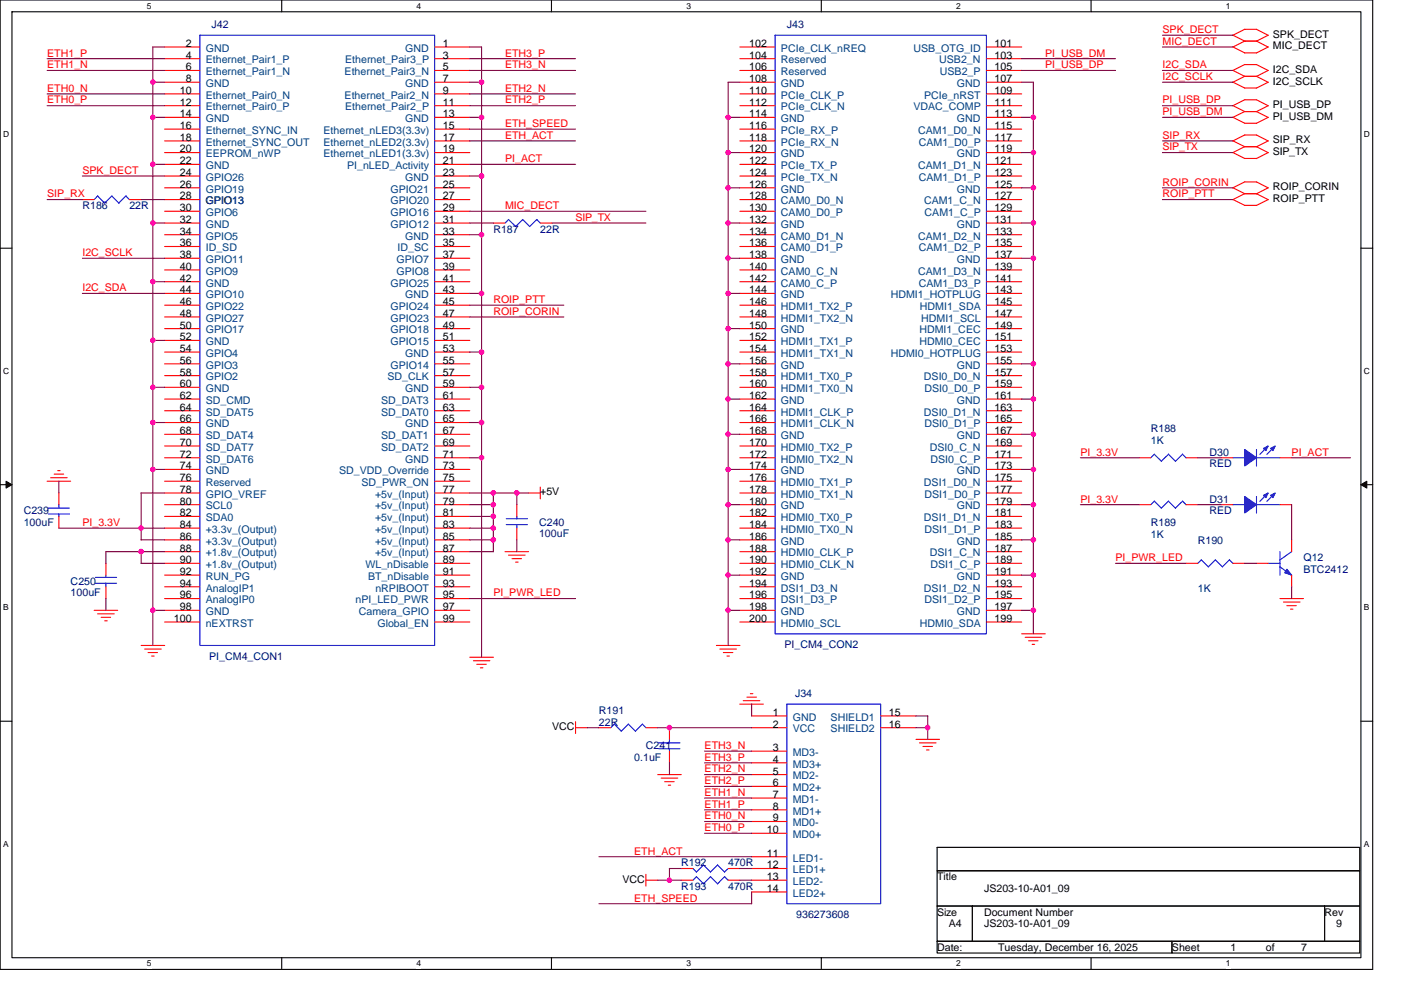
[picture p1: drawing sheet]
<svg xmlns="http://www.w3.org/2000/svg" width="297mm" height="210mm" viewBox="0 0 297 210" stroke-linecap="round" stroke-linejoin="round" font-family="sans-serif">
<path d="M0 0h291v205.6h-291zM2.5 2.5h286v200.6h-286z" fill="none" stroke="#000" stroke-width=".23"/>
<g fill="#fff">
<path d="M31.1 .3h1v1.9h-1z"/>
<path d="M31.1 203.4h1v2h-1z"/>
</g>
<path d="M59.7 0v2.5M59.7 203.1v2.5" fill="none" stroke="#000" stroke-width=".23"/>
<g fill="#fff">
<path d="M88.3 .3h1v1.9h-1z"/>
<path d="M88.3 203.4h1v2h-1z"/>
</g>
<path d="M116.9 0v2.5M116.9 203.1v2.5" fill="none" stroke="#000" stroke-width=".23"/>
<g fill="#fff">
<path d="M145.5 .3h1v1.9h-1z"/>
<path d="M145.5 203.4h1v2h-1z"/>
</g>
<path d="M174.1 0v2.5M174.1 203.1v2.5" fill="none" stroke="#000" stroke-width=".23"/>
<g fill="#fff">
<path d="M202.7 .3h1v1.9h-1z"/>
<path d="M202.7 203.4h1v2h-1z"/>
</g>
<path d="M231.3 0v2.5M231.3 203.1v2.5" fill="none" stroke="#000" stroke-width=".23"/>
<g fill="#fff">
<path d="M259.9 .3h1v1.9h-1z"/>
<path d="M259.9 203.4h1v2h-1z"/>
<path d="M.7 27.6h1.3v1.9h-1.3z"/>
<path d="M289.2 27.6h1.3v1.9h-1.3z"/>
<path d="M.7 77.7h1.3v2h-1.3z"/>
<path d="M289.2 77.7h1.3v2h-1.3z"/>
</g>
<path d="M0 52.6h2.5M288.5 52.6h2.5" fill="none" stroke="#000" stroke-width=".23"/>
<g fill="#fff">
<path d="M.7 127.9h1.2v2h-1.2z"/>
<path d="M289.2 127.9h1.2v2h-1.2z"/>
</g>
<path d="M0 102.8h2.5M288.5 102.8h2.5" fill="none" stroke="#000" stroke-width=".23"/>
<path d="M1.3 102.1l1.2 .7-1.2 .7zM288.5 102.8l1.3-.7v1.4z" fill="#000" stroke="#000" stroke-width=".21"/>
<g fill="#fff">
<path d="M.7 178h1.2v2h-1.2z"/>
<path d="M289.2 178h1.2v2h-1.2z"/>
</g>
<path d="M0 153h2.5M288.5 153h2.5M198.7 179.7h89.6v5h-89.6zM198.7 184.7h89.6v7.5h-89.6zM198.7 192.2h7.5v7.4h-7.5zM198.7 199.6h49.8v2.5h-49.8zM206.2 192.2h74.6v7.4h-74.6zM248.5 199.6h39.8v2.5h-39.8zM280.8 192.2h7.5v7.4h-7.5z" fill="none" stroke="#000" stroke-width=".23"/>
<g fill="none" stroke="#f00" stroke-width=".23">
<path d="M34.9 10h7.5M34.9 12.4h7.5M34.9 14.9h7.5M34.9 17.4h7.5M34.9 19.9h7.5M92.2 10h7.4M92.2 12.4h7.4M92.2 14.9h7.4M92.2 17.4h7.4M92.2 19.9h7.4M156.9 10h7.4M156.9 12.4h7.4"/>
<path d="M156.9 14.9h7.4M156.9 17.4h7.4M156.9 19.9h7.4M209.1 10h7.5M209.1 12.4h7.5M209.1 14.9h7.5M209.1 17.4h7.5M209.1 19.9h7.5M261.4 9.9l2.5 1.3M261.4 14.9l2.5 1.3-2.5 1.2M261.4 17.4l2.5 1.3M261.4 7.5l2.5 1.2"/>
<path d="M261.4 14.9l2.5-1.2h2.5l2.5 1.3-2.5 1.2M261.4 7.5l2.5-1.3h2.5l2.5 1.3-2.5 1.2M263.9 16.2h2.5l2.5 1.3-2.5 1.2M263.9 18.7h2.5M263.9 8.7l-2.5 1.3M266.4 8.7l2.5 1.3-2.5 1.2h-2.5M266.4 8.7h-2.5M34.9 22.4h7.5M34.9 24.9h7.5M34.9 27.4h7.5M34.9 29.9h7.5M34.9 32.4h7.5"/>
<path d="M34.9 34.9h7.5M34.9 37.3h7.5M34.9 39.8h7.5M92.2 22.4h7.4M92.2 24.9h7.4M92.2 27.4h7.4M92.2 29.9h7.4M92.2 32.4h7.4M92.2 34.9h7.4M92.2 37.3h7.4M92.2 39.8h7.4M156.9 22.4h7.4"/>
<path d="M156.9 24.9h7.4M156.9 27.4h7.4M156.9 29.9h7.4M156.9 32.4h7.4M156.9 34.9h7.4M156.9 37.3h7.4M156.9 39.8h7.4M209.1 22.4h7.5M209.1 24.9h7.5M209.1 27.4h7.5M209.1 29.9h7.5M209.1 32.4h7.5"/>
<path d="M209.1 34.9h7.5M209.1 37.3h7.5M209.1 39.8h7.5M261.4 22.4l2.5 1.3-2.5 1.2M261.4 24.9l2.5 1.2M261.4 39.8l2.5 1.3-2.5 1.2M261.4 29.9l2.5 1.2-2.5 1.3M261.4 32.3l2.5 1.3M261.4 22.4l2.5-1.3 2.5 .1 2.5 1.2-2.5 1.3M261.4 39.8l2.5-1.2h2.5l2.5 1.3-2.5 1.2M261.4 29.9l2.5-1.3h2.5l2.5 1.3-2.5 1.2M263.9 23.7h2.5l2.5 1.2-2.5 1.3"/>
<path d="M263.9 26.1h2.5M263.9 33.6h2.5M266.4 31.1l2.5 1.3-2.5 1.2M266.4 31.1h-2.5M17.5 42.3h2.5M27.4 42.3h2.5M34.9 42.3h7.5M34.9 47.3h7.5M34.9 44.8h7.5M34.9 49.8h7.5M34.9 52.3h7.5M34.9 54.8h7.5"/>
<path d="M34.9 57.3h7.5M34.9 59.8h7.5M92.2 42.3h7.4M92.2 47.3h7.4M92.2 44.8h7.4M92.2 49.8h7.4M92.2 52.3h7.4M92.2 54.8h7.4M92.2 57.3h7.4M92.2 59.8h7.4M104.6 47.3h2.5M114.6 47.3h2.4"/>
<path d="M156.9 42.3h7.4M156.9 47.3h7.4M156.9 44.8h7.4M156.9 49.8h7.4M156.9 52.3h7.4M156.9 54.8h7.4M156.9 57.3h7.4M156.9 59.8h7.4M209.1 42.3h7.5M209.1 47.3h7.5M209.1 44.8h7.5M209.1 49.8h7.5"/>
<path d="M209.1 52.3h7.5M209.1 54.8h7.5M209.1 57.3h7.5M209.1 59.8h7.5M261.4 42.3l2.5 1.3M263.9 41.1h2.5l2.5 1.3-2.5 1.2h-2.5M34.9 62.2h7.5M34.9 64.7h7.5M34.9 67.2h7.5M34.9 69.7h7.5M34.9 72.2h7.5M34.9 74.7h7.5"/>
<path d="M34.9 77.2h7.5M34.9 79.7h7.5M92.2 62.2h7.4M92.2 64.7h7.4M92.2 67.2h7.4M92.2 69.7h7.4M92.2 72.2h7.4M92.2 74.7h7.4M92.2 77.2h7.4M92.2 79.7h7.4M156.9 62.2h7.4M156.9 64.7h7.4"/>
<path d="M156.9 67.2h7.4M156.9 69.7h7.4M156.9 72.2h7.4M156.9 74.7h7.4M156.9 77.2h7.4M156.9 79.7h7.4M209.1 62.2h7.5M209.1 64.7h7.5M209.1 67.2h7.5M209.1 69.7h7.5M209.1 72.2h7.5M209.1 74.7h7.5"/>
<path d="M209.1 77.2h7.5M209.1 79.7h7.5M12.2 99.8h.5M34.9 97.1h7.5M34.9 82.1h7.5M34.9 84.6h7.5M34.9 87.1h7.5M34.9 89.6h7.5M34.9 92.1h7.5M34.9 94.6h7.5M34.9 99.6h7.5M92.2 97.1h7.4"/>
<path d="M92.2 82.1h7.4M92.2 84.6h7.4M92.2 87.1h7.4M92.2 89.6h7.4M92.2 92.1h7.4M92.2 94.6h7.4M92.2 99.6h7.4M156.9 97.1h7.4M156.9 82.1h7.4M156.9 84.6h7.4M156.9 87.1h7.4M156.9 89.6h7.4"/>
<path d="M156.9 92.1h7.4M156.9 94.6h7.4M156.9 99.6h7.4M209.1 97.1h7.5M209.1 82.1h7.5M209.1 84.6h7.5M209.1 87.1h7.5M209.1 89.6h7.5M209.1 92.1h7.5M209.1 94.6h7.5M209.1 99.6h7.5M241.5 97.1h2.5"/>
<path d="M251.5 97.1h2.5M258.9 97.1h2.5M271.4 97.1h2.5M10 102.1h5M10.7 101.3h3.5M11.5 100.6h2M12.5 104.6v2.4M12.5 109.5v2.5M22.5 119.5v2.5M34.9 102.1h7.5M34.9 117h7.5M34.9 104.6h7.5"/>
<path d="M34.9 119.5h7.5M34.9 107h7.5M34.9 109.5h7.5M34.9 112h7.5M34.9 114.5h7.5M92.2 102.1h7.4M92.2 117h7.4M92.2 104.6h7.4M92.2 119.5h7.4M92.2 107h7.4M92.2 109.5h7.4M92.2 112h7.4"/>
<path d="M92.2 114.5h7.4M107.1 117h5M107.8 117.8h3.5M108.6 118.5h2M109.3 119.2h.6M109.6 107v2.5M109.6 112v2.5M112 104.6h2.6M114.6 103.3v2.5M156.9 102.1h7.4M156.9 117h7.4M156.9 104.6h7.4"/>
<path d="M156.9 119.5h7.4M156.9 107h7.4M156.9 109.5h7.4M156.9 112h7.4M156.9 114.5h7.4M209.1 102.1h7.5M209.1 117h7.5M209.1 104.6h7.5M209.1 119.5h7.5M209.1 107h7.5M209.1 109.5h7.5M209.1 112h7.5"/>
<path d="M209.1 114.5h7.5M241.5 107h2.5M251.5 107h2.5M251.5 119.5h2.5M258.9 107h2.5M261.4 119.5h2.5M266.4 119.5h2.5M271.4 107h2.5M273.9 114.5v2.5M20 129.5h5M20.7 130.2h3.5M21.4 130.9h2"/>
<path d="M22.2 131.7h.5M22.5 124.5v2.5M29.9 136.9h5M30.7 137.7h3.5M31.4 138.4h2M32.1 139.1h.6M34.9 127h7.5M34.9 129.5h7.5M34.9 122h7.5M34.9 124.5h7.5M34.9 131.9h7.5M92.2 127h7.4"/>
<path d="M92.2 129.5h7.4M92.2 122h7.4M92.2 124.5h7.4M92.2 131.9h7.4M99.6 139.4h5M151.9 136.9h5M152.6 137.7h3.5M153.4 138.4h2M154.1 139.1h.5M156.9 127h7.4M156.9 129.5h7.4M156.9 122h7.4"/>
<path d="M156.9 124.5h7.4M156.9 131.9h7.4M209.1 127h7.5M209.1 129.5h7.5M209.1 122h7.5M209.1 124.5h7.5M209.1 131.9h7.5M216.6 134.4h5M217.4 135.2h3.5M218.1 135.9h2M218.8 136.7h.6M271.4 127h5"/>
<path d="M272.1 127.7h3.5M272.8 128.5h2M273.6 129.2h.5M273.9 122v2.5M100.4 140.1h3.5M101.1 140.9h2M101.9 141.6h.5M122 154.3h2.5M122 153.1v2.5M127 154.3h2.5M136.9 154.3h2.5M141.9 154.3v2.5"/>
<path d="M141.9 159.3v2.5M156.8 149.4h5M157.6 148.6h3.5M158.4 147.9h2M159.1 147.1h.5M159.4 154.3h7.4M159.4 151.8h7.4M159.4 159.3h7.4M186.7 154.3h7.5M186.7 151.8h7.5M194.2 156.8h5M194.9 157.6h3.6"/>
<path d="M195.7 158.3h2M196.4 159.1h.6M139.4 164.3h5M140.2 165h3.5M140.9 165.8h2M141.7 166.5h.5M159.4 164.3h7.4M159.4 161.8h7.4M159.4 166.8h7.4M159.4 169.3h7.4M159.4 171.8h7.4M159.4 174.2h7.4"/>
<path d="M159.4 176.7h7.4M136.9 186.7h2.6M136.9 185.4v2.5M144.4 186.7h2.5M144.4 184.2h2.5M154.4 186.7h2.5M154.4 184.2h2.5M159.4 186.7h7.4M159.4 181.7h7.4M159.4 184.2h7.4M159.4 189.2h7.4"/>
</g>
<g fill="none" stroke="#00f" stroke-width=".23">
<path d="M42.4 7.5h49.8v129.4h-49.8zM164.3 7.5h44.8v126.9h-44.8zM20.7 41.6l-.7 .7M23.7 41.6l1.5 1.5M23.7 41.6l-1.5 1.5-1.5-1.5M27.4 42.4l-.7-.8-1.5 1.5M107.8 46.6l1.5 1.5M107.8 46.5l-.7 .8M110.8 46.6l1.5 1.5M110.8 46.5l-1.5 1.5M113.8 46.6l.8 .7M113.8 46.5l-1.5 1.5"/>
<path d="M244.7 96.4l1.5 1.5M244.7 96.3l-.7 .8M247.8 96.3l-1.6 1.5M250.7 96.4l.8 .7M250.7 96.3l-1.5 1.6-1.5-1.5M261.4 97.1h2.5M266.4 95.3v3.5M266.4 97.1h5M268.6 94.8l-1.5 1.6M270.1 94.8l-1.5 1.6M10.2 107.8h4.5M10.2 109h4.5"/>
<path d="M12.5 107v.8M12.5 109v.5M107.3 111.3h4.5M107.3 110h4.5M109.6 109.5v.5M109.6 111.3v.7M244 107l.7-.7 1.5 1.5M246.2 107.8l1.6-1.5 1.4 1.5M251.5 107.1l-.8-.8-1.5 1.5M254.7 118.7l1.5 1.5M254.7 118.7l-.7 .8M257.7 118.7l1.5 1.5"/>
<path d="M257.7 118.7l-1.5 1.5M261.4 107h2.5M261.4 119.5l-.7-.8-1.5 1.5M266.4 105.3v3.5M266.4 107h5M268.6 104.8l-1.5 1.5M268.9 119.5h2.5M270.1 104.8l-1.5 1.5M271.4 117v5M273.9 117l-2.5 1.8M20.2 123.7h4.5M20.2 122.5h4.5"/>
<path d="M22.5 122v.5M22.5 123.7v.8M271.4 120.2l2.5 1.8M130.3 153.6l-.8 .7M133.2 153.6l-1.5 1.5-1.5-1.5M136.2 153.6l.8 .8M136.2 153.6l-1.5 1.5-1.5-1.5M139.7 157.6h4.5M139.7 158.8h4.5M141.9 156.8v.8M141.9 158.8v.5M166.8 149.4h19.9v42.3h-19.9z"/>
<path d="M146.9 184.2l.8 .8M146.9 186.7l.8-.8 1.5 1.6 1.5-1.6 1.5 1.6M150.6 185l-1.5-1.5-1.5 1.5M153.6 185l-1.5-1.5-1.5 1.5M153.6 185.9l.8 .8M153.6 185.9l-1.5 1.6M154.4 184.2l-.8 .8"/>
</g>
<g fill="#00f" stroke="#00f" stroke-width=".23">
<path d="M263.9 95.3l2.5 1.8-2.5 1.7z" fill-rule="evenodd"/>
<path d="M269.4 95.1l1-.5-.5 1z" fill-rule="evenodd"/>
<path d="M267.9 95.1l1-.5-.5 1z" fill-rule="evenodd"/>
<path d="M263.9 105.3l2.5 1.7-2.5 1.8z" fill-rule="evenodd"/>
<path d="M269.4 105.1l1-.5-.5 1z" fill-rule="evenodd"/>
<path d="M267.9 105.1l1-.5-.5 1z" fill-rule="evenodd"/>
<path d="M272.9 120.7l1 1.3-1.5-.5z" fill-rule="evenodd"/>
</g>
<g fill="none" stroke="#800040" stroke-width=".23">
<path d="M10 19.9h24.9M10 14.9h24.9M10 12.4h24.9M32.4 17.4h2.5M34.9 10l-2.5-.1v127M99.6 17.4h2.5M99.6 12.4h22.4M99.6 14.9h22.4M99.6 19.9h22.4M99.6 10h2.5v129.4M154.4 17.4h2.5M154.4 17.4v119.5"/>
<path d="M216.6 17.4h2.5v117M216.6 12.4h19.9M216.6 14.9h19.9M246.5 10h14.9M246.5 14.9h14.9M246.5 17.4h14.9M246.5 7.5h14.9M10 22.4h24.9M17.5 37.3h17.4M32.4 34.9h2.5M32.4 24.9h2.5M99.6 37.3h2.5"/>
<path d="M99.6 27.4h22.4M99.6 29.9h22.4M99.6 24.9h2.5M99.6 22.4h22.4M99.6 34.9h22.4M154.4 39.8h2.5M154.4 32.4h2.5M154.4 24.9h2.5M216.6 32.4h2.5M216.6 39.8h2.5M216.6 24.9h2.5M246.5 22.4h14.9"/>
<path d="M246.5 24.9h14.9M246.5 29.9h14.9M246.5 32.4h14.9M246.5 39.8h14.9M10 42.3h7.5M17.5 54.8h17.4M29.9 42.3h5M32.4 47.3h2.5M32.4 59.8h2.5M99.6 44.8h37.3M99.6 49.8h2.5M99.6 47.3h5"/>
<path d="M117 47.3h19.9M154.4 47.3h2.5M154.4 54.8h2.5M216.6 47.3h2.5M216.6 54.8h2.5M246.5 42.3h14.9M17.5 62.2h17.4M32.4 72.2h2.5M99.6 62.2h2.5M99.6 74.7h2.5M99.6 67.2h19.9M99.6 64.7h19.9"/>
<path d="M154.4 62.2h2.5M154.4 69.7h2.5M154.4 77.2h2.5M216.6 77.2h2.5M32.4 82.1h2.5M32.4 89.6h2.5M32.4 99.6h2.5M99.6 82.1h2.5M99.6 89.6h2.5M99.6 97.1h2.5M154.4 84.6h2.5M154.4 92.1h2.5"/>
<path d="M154.4 99.6h2.5M216.6 84.6h2.5M216.6 92.1h2.5M216.6 99.6h2.5M229.1 97.1h12.4M253.9 97.1h5M273.9 97.1h12.4M12.5 112h22.4M12.5 102v2.6M22.4 117h12.5M22.5 117v2.5M29.9 104.6h5"/>
<path d="M29.9 114.5h5M29.9 104.5v10M29.9 117v2.5M29.9 119.5h5M99.6 104.6h12.5M99.6 107h5M99.6 112h5M99.6 114.5h5M99.6 109.5h5M99.6 117h5M104.6 104.6v12.4M109.6 114.5v2.5"/>
<path d="M109.6 104.6v2.5M154.4 107h2.5M154.4 114.5h2.5M216.6 107h2.5M216.6 114.5h2.5M229.1 107h12.4M236.5 119.5h15M253.9 107h5M263.9 119.5h2.5M273.9 107v7.5M22.5 127v2.5M32.4 129.5h2.5"/>
<path d="M99.6 127h22.4M154.4 122h2.5M154.4 129.5h2.5M216.6 122h2.5M216.6 129.5h2.5M273.9 124.4v2.6M124.5 154.3h2.5M139.4 154.3h20M149.4 159.3h10M159.4 149.3v2.5M194.2 151.8h2.5M194.2 154.3h2.5"/>
<path d="M196.7 151.8v5M141.9 161.8v2.5M149.4 161.8h10M149.4 164.3h10M149.4 166.8h10M149.4 169.3h10M149.4 171.8h10M149.4 174.2h10M149.4 176.7h10M127 181.7h32.4M139.4 186.7h5M141.9 184.2h2.5"/>
<path d="M141.9 184.2v2.5M156.8 184.2h2.6M156.8 186.7h2.6M159.4 189.2v2.5h-32.4"/>
</g>
<g fill="#f0f" stroke="#f0f" stroke-width=".23">
<circle cx="102.1" cy="17.4" r=".49"/>
<circle cx="32.4" cy="17.4" r=".49"/>
<circle cx="32.4" cy="34.8" r=".49"/>
<circle cx="32.4" cy="24.9" r=".49"/>
<circle cx="102.1" cy="37.3" r=".49"/>
<circle cx="102.1" cy="24.9" r=".49"/>
<circle cx="154.4" cy="32.4" r=".49"/>
<circle cx="154.4" cy="24.9" r=".49"/>
<circle cx="219.1" cy="32.4" r=".49"/>
<circle cx="219.1" cy="24.9" r=".49"/>
<circle cx="154.4" cy="39.8" r=".49"/>
<circle cx="219.1" cy="39.8" r=".49"/>
<circle cx="32.4" cy="59.7" r=".49"/>
<circle cx="32.4" cy="47.3" r=".49"/>
<circle cx="154.4" cy="54.8" r=".49"/>
<circle cx="154.4" cy="47.3" r=".49"/>
<circle cx="219.1" cy="54.8" r=".49"/>
<circle cx="219.1" cy="47.3" r=".49"/>
<circle cx="102.1" cy="62.2" r=".49"/>
<circle cx="102.1" cy="49.8" r=".49"/>
<circle cx="154.4" cy="62.2" r=".49"/>
<circle cx="154.4" cy="69.7" r=".49"/>
<circle cx="32.4" cy="82.1" r=".49"/>
<circle cx="32.4" cy="72.2" r=".49"/>
<circle cx="102.1" cy="82.1" r=".49"/>
<circle cx="102.1" cy="74.7" r=".49"/>
<circle cx="154.4" cy="84.6" r=".49"/>
<circle cx="154.4" cy="77.2" r=".49"/>
<circle cx="219.1" cy="84.6" r=".49"/>
<circle cx="219.1" cy="77.2" r=".49"/>
<circle cx="102.1" cy="89.6" r=".5"/>
<circle cx="219.1" cy="92.1" r=".49"/>
<circle cx="32.4" cy="89.6" r=".49"/>
<circle cx="154.4" cy="92.1" r=".49"/>
<circle cx="102.1" cy="97.1" r=".49"/>
<circle cx="32.4" cy="129.4" r=".49"/>
<circle cx="32.4" cy="99.6" r=".49"/>
<circle cx="154.4" cy="107" r=".49"/>
<circle cx="154.4" cy="99.6" r=".49"/>
<circle cx="219.1" cy="107" r=".49"/>
<circle cx="219.1" cy="99.6" r=".49"/>
<circle cx="29.9" cy="112" r=".49"/>
<circle cx="154.4" cy="114.5" r=".49"/>
<circle cx="219.1" cy="114.5" r=".49"/>
<circle cx="154.4" cy="122" r=".49"/>
<circle cx="219.1" cy="122" r=".49"/>
<circle cx="154.4" cy="129.4" r=".49"/>
<circle cx="219.1" cy="129.4" r=".49"/>
<circle cx="141.9" cy="154.3" r=".49"/>
<circle cx="196.7" cy="154.3" r=".49"/>
<circle cx="141.9" cy="186.7" r=".49"/>
<circle cx="104.6" cy="104.5" r=".49"/>
<circle cx="104.6" cy="107" r=".49"/>
<circle cx="104.6" cy="112" r=".49"/>
<circle cx="109.6" cy="104.5" r=".49"/>
<circle cx="104.6" cy="109.5" r=".49"/>
<circle cx="104.6" cy="114.5" r=".49"/>
<circle cx="29.9" cy="117" r=".49"/>
</g>
<g font-size="2.2">
<text x="39.4" y="9.9">2</text>
<text x="93.9" y="9.9">1</text>
<text x="158.9" y="9.9">102</text>
<text x="210.9" y="9.9">101</text>
<text x="269.9" y="8">SPK_DECT</text>
<text x="269.9" y="10.5">MIC_DECT</text>
<text x="39.4" y="12.4">4</text>
<text x="39.4" y="14.9">6</text>
<text x="39.4" y="17.4">8</text>
<text x="93.9" y="12.4">3</text>
<text x="93.9" y="14.9">5</text>
<text x="93.9" y="17.4">7</text>
<text x="158.9" y="12.4">104</text>
<text x="158.9" y="14.9">106</text>
<text x="158.9" y="17.4">108</text>
<text x="210.9" y="12.4">103</text>
<text x="210.9" y="14.9">105</text>
<text x="210.9" y="17.4">107</text>
<text x="269.9" y="15.5">I2C_SDA</text>
<text x="269.9" y="18">I2C_SCLK</text>
<text x="38.1" y="19.9">10</text>
<text x="38.1" y="22.4">12</text>
<text x="93.9" y="19.9">9</text>
<text x="93.9" y="22.4">11</text>
<text x="158.9" y="19.9">110</text>
<text x="158.9" y="22.4">112</text>
<text x="210.9" y="19.9">109</text>
<text x="210.9" y="22.4">111</text>
<text x="269.9" y="22.9">PI_USB_DP</text>
<text x="38.1" y="24.9">14</text>
<text x="38.1" y="27.4">16</text>
<text x="38.1" y="29.9">18</text>
<text x="93.9" y="24.9">13</text>
<text x="93.9" y="27.4">15</text>
<text x="93.9" y="29.9">17</text>
<text x="158.9" y="24.9">114</text>
<text x="158.9" y="27.4">116</text>
<text x="158.9" y="29.9">118</text>
<text x="210.9" y="24.9">113</text>
<text x="210.9" y="27.4">115</text>
<text x="210.9" y="29.9">117</text>
<text x="269.9" y="25.4">PI_USB_DM</text>
<text x="38.1" y="32.3">20</text>
<text x="38.1" y="34.8">22</text>
<text x="93.9" y="32.3">19</text>
<text x="93.9" y="34.8">21</text>
<text x="158.9" y="32.3">120</text>
<text x="158.9" y="34.8">122</text>
<text x="210.9" y="32.3">119</text>
<text x="210.9" y="34.8">121</text>
<text x="269.9" y="30.4">SIP_RX</text>
<text x="269.9" y="32.9">SIP_TX</text>
<text x="38.1" y="37.3">24</text>
<text x="38.1" y="39.8">26</text>
<text x="93.9" y="37.3">23</text>
<text x="93.9" y="39.8">25</text>
<text x="158.9" y="37.3">124</text>
<text x="158.9" y="39.8">126</text>
<text x="210.9" y="37.3">123</text>
<text x="210.9" y="39.8">125</text>
<text x="269.9" y="40.4">ROIP_CORIN</text>
<text x="38.1" y="42.3">28</text>
<text x="38.1" y="44.8">30</text>
<text x="38.1" y="47.3">32</text>
<text x="43.6" y="43.4">GPIO13</text>
<text x="93.9" y="42.3">27</text>
<text x="93.9" y="44.8">29</text>
<text x="93.9" y="47.3">31</text>
<text x="158.9" y="42.3">128</text>
<text x="158.9" y="44.8">130</text>
<text x="158.9" y="47.3">132</text>
<text x="210.9" y="42.3">127</text>
<text x="210.9" y="44.8">129</text>
<text x="210.9" y="47.3">131</text>
<text x="269.9" y="42.9">ROIP_PTT</text>
<text x="38.1" y="49.8">34</text>
<text x="38.1" y="52.3">36</text>
<text x="93.9" y="49.8">33</text>
<text x="93.9" y="52.3">35</text>
<text x="158.9" y="49.8">134</text>
<text x="158.9" y="52.3">136</text>
<text x="210.9" y="49.8">133</text>
<text x="210.9" y="52.3">135</text>
<text x="38.1" y="54.8">38</text>
<text x="38.1" y="57.2">40</text>
<text x="38.1" y="59.7">42</text>
<text x="93.9" y="54.8">37</text>
<text x="93.9" y="57.2">39</text>
<text x="93.9" y="59.7">41</text>
<text x="158.9" y="54.8">138</text>
<text x="158.9" y="57.2">140</text>
<text x="158.9" y="59.7">142</text>
<text x="210.9" y="54.8">137</text>
<text x="210.9" y="57.2">139</text>
<text x="210.9" y="59.7">141</text>
<text x="38.1" y="62.2">44</text>
<text x="38.1" y="64.7">46</text>
<text x="93.9" y="62.2">43</text>
<text x="93.9" y="64.7">45</text>
<text x="158.9" y="62.2">144</text>
<text x="158.9" y="64.7">146</text>
<text x="210.9" y="62.2">143</text>
<text x="210.9" y="64.7">145</text>
<text x="38.1" y="67.2">48</text>
<text x="38.1" y="69.7">50</text>
<text x="93.9" y="67.2">47</text>
<text x="93.9" y="69.7">49</text>
<text x="158.9" y="67.2">148</text>
<text x="158.9" y="69.7">150</text>
<text x="210.9" y="67.2">147</text>
<text x="210.9" y="69.7">149</text>
<text x="38.1" y="72.2">52</text>
<text x="38.1" y="74.7">54</text>
<text x="38.1" y="77.2">56</text>
<text x="93.9" y="72.2">51</text>
<text x="93.9" y="74.7">53</text>
<text x="93.9" y="77.2">55</text>
<text x="158.9" y="72.2">152</text>
<text x="158.9" y="74.7">154</text>
<text x="158.9" y="77.2">156</text>
<text x="210.9" y="72.2">151</text>
<text x="210.9" y="74.7">153</text>
<text x="210.9" y="77.2">155</text>
<text x="38.1" y="79.7">58</text>
<text x="38.1" y="82.1">60</text>
<text x="93.9" y="79.7">57</text>
<text x="93.9" y="82.1">59</text>
<text x="158.9" y="79.7">158</text>
<text x="158.9" y="82.1">160</text>
<text x="210.9" y="79.7">157</text>
<text x="210.9" y="82.1">159</text>
<text x="38.1" y="84.6">62</text>
<text x="38.1" y="87.1">64</text>
<text x="38.1" y="89.6">66</text>
<text x="93.9" y="84.6">61</text>
<text x="93.9" y="87.1">63</text>
<text x="93.9" y="89.6">65</text>
<text x="158.9" y="84.6">162</text>
<text x="158.9" y="87.1">164</text>
<text x="158.9" y="89.6">166</text>
<text x="210.9" y="84.6">161</text>
<text x="210.9" y="87.1">163</text>
<text x="210.9" y="89.6">165</text>
<text x="38.1" y="92.1">68</text>
<text x="38.1" y="94.6">70</text>
<text x="93.9" y="92.1">67</text>
<text x="93.9" y="94.6">69</text>
<text x="158.9" y="92.1">168</text>
<text x="158.9" y="94.6">170</text>
<text x="210.9" y="92.1">167</text>
<text x="210.9" y="94.6">169</text>
<text x="38.1" y="97.1">72</text>
<text x="38.1" y="99.5">74</text>
<text x="93.9" y="97.1">71</text>
<text x="93.9" y="99.5">73</text>
<text x="158.9" y="97.1">172</text>
<text x="158.9" y="99.5">174</text>
<text x="210.9" y="97.1">171</text>
<text x="210.9" y="99.5">173</text>
<text x="38.1" y="102">76</text>
<text x="38.1" y="104.5">78</text>
<text x="38.1" y="107">80</text>
<text x="93.9" y="102">75</text>
<text x="93.9" y="104.5">77</text>
<text x="93.9" y="107">79</text>
<text x="114.6" y="105.1">+5V</text>
<text x="158.9" y="102">176</text>
<text x="158.9" y="104.5">178</text>
<text x="158.9" y="107">180</text>
<text x="210.9" y="102">175</text>
<text x="210.9" y="104.5">177</text>
<text x="210.9" y="107">179</text>
<text x="38.1" y="109.5">82</text>
<text x="38.1" y="112">84</text>
<text x="93.9" y="109.5">81</text>
<text x="93.9" y="112">83</text>
<text x="158.9" y="109.5">182</text>
<text x="158.9" y="112">184</text>
<text x="210.9" y="109.5">181</text>
<text x="210.9" y="112">183</text>
<text x="38.1" y="114.5">86</text>
<text x="38.1" y="117">88</text>
<text x="38.1" y="119.5">90</text>
<text x="93.9" y="114.5">85</text>
<text x="93.9" y="117">87</text>
<text x="93.9" y="119.5">89</text>
<text x="158.9" y="114.5">186</text>
<text x="158.9" y="117">188</text>
<text x="158.9" y="119.5">190</text>
<text x="210.9" y="114.5">185</text>
<text x="210.9" y="117">187</text>
<text x="210.9" y="119.5">189</text>
<text x="38.1" y="122">92</text>
<text x="38.1" y="124.4">94</text>
<text x="93.9" y="122">91</text>
<text x="93.9" y="124.4">93</text>
<text x="158.9" y="122">192</text>
<text x="158.9" y="124.4">194</text>
<text x="210.9" y="122">191</text>
<text x="210.9" y="124.4">193</text>
<text x="36.9" y="131.9">100</text>
<text x="38.1" y="126.9">96</text>
<text x="38.1" y="129.4">98</text>
<text x="93.9" y="126.9">95</text>
<text x="93.9" y="129.4">97</text>
<text x="93.9" y="131.9">99</text>
<text x="158.9" y="126.9">196</text>
<text x="158.9" y="129.4">198</text>
<text x="158.9" y="131.9">200</text>
<text x="210.9" y="126.9">195</text>
<text x="210.9" y="129.4">197</text>
<text x="210.9" y="131.9">199</text>
<text x="117" y="154.9">VCC</text>
<text x="163.8" y="151.8">1</text>
<text x="163.8" y="154.3">2</text>
<text x="188.5" y="151.8">15</text>
<text x="188.5" y="154.3">16</text>
<text x="163.8" y="159.3">3</text>
<text x="163.8" y="161.8">4</text>
<text x="163.8" y="164.3">5</text>
<text x="163.8" y="166.8">6</text>
<text x="163.8" y="169.2">7</text>
<text x="163.8" y="171.7">8</text>
<text x="162.6" y="176.7">10</text>
<text x="163.8" y="174.2">9</text>
<text x="162.6" y="181.7">11</text>
<text x="162.6" y="184.2">12</text>
<text x="132" y="187.2">VCC</text>
<text x="162.6" y="186.7">13</text>
<text x="162.6" y="189.2">14</text>
<text x="198.7" y="186.7">Title</text>
<text x="208.6" y="189.2">JS203-10-A01_09</text>
<text x="198.7" y="194.2">Size</text>
<text x="201.2" y="196.7">A4</text>
<text x="208.6" y="194.2">Document Number</text>
<text x="208.6" y="196.7">JS203-10-A01_09</text>
<text x="280.8" y="194.2">Rev</text>
<text x="283.3" y="196.7">9</text>
<text x="198.7" y="201.7">Date:</text>
<text x="211.6" y="201.7">Tuesday, December 16, 2025</text>
<text x="248.5" y="201.7">Sheet</text>
<text x="260.9" y="201.7">1</text>
<text x="268.4" y="201.7">of</text>
<text x="275.8" y="201.7">7</text>
</g>
<g font-size="2.2" fill="#004080">
<text x="43.6" y="11">GND</text>
<text x="85.9" y="11">GND</text>
<text x="165.6" y="11">PCIe_CLK_nREQ</text>
<text x="193.7" y="11">USB_OTG_ID</text>
<text x="43.6" y="13.5">Ethernet_Pair1_P</text>
<text x="43.6" y="16">Ethernet_Pair1_N</text>
<text x="73.1" y="16">Ethernet_Pair3_N</text>
<text x="73.2" y="13.5">Ethernet_Pair3_P</text>
<text x="165.6" y="13.5">Reserved</text>
<text x="165.6" y="16">Reserved</text>
<text x="199.1" y="13.5">USB2_N</text>
<text x="199.3" y="16">USB2_P</text>
<text x="43.6" y="18.5">GND</text>
<text x="43.6" y="20.9">Ethernet_Pair0_N</text>
<text x="43.6" y="23.4">Ethernet_Pair0_P</text>
<text x="73.1" y="20.9">Ethernet_Pair2_N</text>
<text x="73.2" y="23.4">Ethernet_Pair2_P</text>
<text x="85.9" y="18.5">GND</text>
<text x="165.6" y="18.5">GND</text>
<text x="165.6" y="20.9">PCIe_CLK_P</text>
<text x="165.6" y="23.4">PCIe_CLK_N</text>
<text x="193.7" y="23.4">VDAC_COMP</text>
<text x="195.9" y="20.9">PCIe_nRST</text>
<text x="202.9" y="18.5">GND</text>
<text x="43.6" y="25.9">GND</text>
<text x="43.6" y="28.4">Ethernet_SYNC_IN</text>
<text x="68.6" y="28.4">Ethernet_nLED3(3.3v)</text>
<text x="85.9" y="25.9">GND</text>
<text x="165.6" y="25.9">GND</text>
<text x="165.6" y="28.4">PCIe_RX_P</text>
<text x="194.7" y="28.4">CAM1_D0_N</text>
<text x="202.9" y="25.9">GND</text>
<text x="43.6" y="30.9">Ethernet_SYNC_OUT</text>
<text x="43.6" y="33.4">EEPROM_nWP</text>
<text x="43.6" y="35.9">GND</text>
<text x="68.6" y="30.9">Ethernet_nLED2(3.3v)</text>
<text x="68.6" y="33.4">Ethernet_nLED1(3.3v)</text>
<text x="73.6" y="35.9">PI_nLED_Activity</text>
<text x="165.6" y="30.9">PCIe_RX_N</text>
<text x="165.6" y="33.4">GND</text>
<text x="165.6" y="35.9">PCIe_TX_P</text>
<text x="194.7" y="35.9">CAM1_D1_N</text>
<text x="194.8" y="30.9">CAM1_D0_P</text>
<text x="202.9" y="33.4">GND</text>
<text x="43.6" y="38.4">GPIO26</text>
<text x="43.6" y="40.9">GPIO19</text>
<text x="82.8" y="40.9">GPIO21</text>
<text x="85.9" y="38.4">GND</text>
<text x="165.6" y="38.4">PCIe_TX_N</text>
<text x="165.6" y="40.9">GND</text>
<text x="194.8" y="38.4">CAM1_D1_P</text>
<text x="202.9" y="40.9">GND</text>
<text x="43.6" y="45.8">GPIO6</text>
<text x="82.8" y="43.4">GPIO20</text>
<text x="82.8" y="45.8">GPIO16</text>
<text x="165.6" y="43.4">CAM0_D0_N</text>
<text x="165.6" y="45.8">CAM0_D0_P</text>
<text x="195.9" y="43.3">CAM1_C_N</text>
<text x="196" y="45.8">CAM1_C_P</text>
<text x="43.6" y="48.3">GND</text>
<text x="43.6" y="50.8">GPIO5</text>
<text x="43.6" y="53.3">ID_SD</text>
<text x="82.8" y="48.3">GPIO12</text>
<text x="84.3" y="53.3">ID_SC</text>
<text x="85.9" y="50.8">GND</text>
<text x="165.6" y="48.3">GND</text>
<text x="165.6" y="50.8">CAM0_D1_N</text>
<text x="165.6" y="53.3">CAM0_D1_P</text>
<text x="194.7" y="50.8">CAM1_D2_N</text>
<text x="194.8" y="53.3">CAM1_D2_P</text>
<text x="202.9" y="48.3">GND</text>
<text x="43.6" y="55.8">GPIO11</text>
<text x="43.6" y="58.3">GPIO9</text>
<text x="84.1" y="55.8">GPIO7</text>
<text x="84.1" y="58.3">GPIO8</text>
<text x="165.6" y="55.8">GND</text>
<text x="165.6" y="58.3">CAM0_C_N</text>
<text x="194.7" y="58.3">CAM1_D3_N</text>
<text x="202.9" y="55.8">GND</text>
<text x="43.6" y="60.8">GND</text>
<text x="43.6" y="63.2">GPIO10</text>
<text x="43.6" y="65.7">GPIO22</text>
<text x="82.8" y="60.8">GPIO25</text>
<text x="82.8" y="65.7">GPIO24</text>
<text x="85.9" y="63.2">GND</text>
<text x="165.6" y="60.8">CAM0_C_P</text>
<text x="165.6" y="63.2">GND</text>
<text x="165.6" y="65.7">HDMI1_TX2_P</text>
<text x="188.8" y="63.2">HDMI1_HOTPLUG</text>
<text x="194.8" y="60.8">CAM1_D3_P</text>
<text x="195" y="65.7">HDMI1_SDA</text>
<text x="43.6" y="68.2">GPIO27</text>
<text x="43.6" y="70.7">GPIO17</text>
<text x="82.8" y="68.2">GPIO23</text>
<text x="82.8" y="70.7">GPIO18</text>
<text x="165.6" y="68.2">HDMI1_TX2_N</text>
<text x="165.6" y="70.7">GND</text>
<text x="194.9" y="70.7">HDMI1_CEC</text>
<text x="195.3" y="68.2">HDMI1_SCL</text>
<text x="43.6" y="73.2">GND</text>
<text x="43.6" y="75.7">GPIO4</text>
<text x="82.8" y="73.2">GPIO15</text>
<text x="85.9" y="75.7">GND</text>
<text x="165.6" y="73.2">HDMI1_TX1_P</text>
<text x="165.6" y="75.7">HDMI1_TX1_N</text>
<text x="188.8" y="75.7">HDMI0_HOTPLUG</text>
<text x="194.9" y="73.2">HDMI0_CEC</text>
<text x="43.6" y="78.2">GPIO3</text>
<text x="43.6" y="80.7">GPIO2</text>
<text x="43.6" y="83.2">GND</text>
<text x="82.1" y="80.7">SD_CLK</text>
<text x="82.8" y="78.2">GPIO14</text>
<text x="85.9" y="83.2">GND</text>
<text x="165.6" y="78.2">GND</text>
<text x="165.6" y="80.7">HDMI1_TX0_P</text>
<text x="165.6" y="83.2">HDMI1_TX0_N</text>
<text x="195.9" y="80.7">DSI0_D0_N</text>
<text x="196" y="83.2">DSI0_D0_P</text>
<text x="202.9" y="78.2">GND</text>
<text x="43.6" y="85.7">SD_CMD</text>
<text x="43.6" y="88.1">SD_DAT5</text>
<text x="80.8" y="85.7">SD_DAT3</text>
<text x="80.8" y="88.1">SD_DAT0</text>
<text x="165.6" y="85.7">GND</text>
<text x="165.6" y="88.1">HDMI1_CLK_P</text>
<text x="195.9" y="88.1">DSI0_D1_N</text>
<text x="202.9" y="85.7">GND</text>
<text x="43.6" y="90.6">GND</text>
<text x="43.6" y="93.1">SD_DAT4</text>
<text x="43.6" y="95.6">SD_DAT7</text>
<text x="80.8" y="93.1">SD_DAT1</text>
<text x="80.8" y="95.6">SD_DAT2</text>
<text x="85.9" y="90.6">GND</text>
<text x="165.6" y="90.6">HDMI1_CLK_N</text>
<text x="165.6" y="93.1">GND</text>
<text x="165.6" y="95.6">HDMI0_TX2_P</text>
<text x="196" y="90.6">DSI0_D1_P</text>
<text x="197.1" y="95.6">DSI0_C_N</text>
<text x="202.9" y="93.1">GND</text>
<text x="43.6" y="98.1">SD_DAT6</text>
<text x="43.6" y="100.6">GND</text>
<text x="71.9" y="100.6">SD_VDD_Override</text>
<text x="85.9" y="98.1">GND</text>
<text x="165.6" y="98.1">HDMI0_TX2_N</text>
<text x="165.6" y="100.6">GND</text>
<text x="197.3" y="98.1">DSI0_C_P</text>
<text x="202.9" y="100.6">GND</text>
<text x="43.6" y="103.1">Reserved</text>
<text x="43.6" y="105.6">GPIO_VREF</text>
<text x="76.6" y="103.1">SD_PWR_ON</text>
<text x="79.5" y="105.6">+5v_(Input)</text>
<text x="165.6" y="103.1">HDMI0_TX1_P</text>
<text x="165.6" y="105.6">HDMI0_TX1_N</text>
<text x="195.9" y="103.1">DSI1_D0_N</text>
<text x="196" y="105.6">DSI1_D0_P</text>
<text x="43.6" y="108.1">SCL0</text>
<text x="43.6" y="110.6">SDA0</text>
<text x="43.6" y="113">+3.3v_(Output)</text>
<text x="79.5" y="108.1">+5v_(Input)</text>
<text x="79.5" y="110.6">+5v_(Input)</text>
<text x="79.5" y="113">+5v_(Input)</text>
<text x="165.6" y="108.1">GND</text>
<text x="165.6" y="110.6">HDMI0_TX0_P</text>
<text x="165.6" y="113">HDMI0_TX0_N</text>
<text x="195.9" y="110.6">DSI1_D1_N</text>
<text x="196" y="113">DSI1_D1_P</text>
<text x="202.9" y="108.1">GND</text>
<text x="43.6" y="115.5">+3.3v_(Output)</text>
<text x="43.6" y="118">+1.8v_(Output)</text>
<text x="79.5" y="115.5">+5v_(Input)</text>
<text x="79.5" y="118">+5v_(Input)</text>
<text x="165.6" y="115.5">GND</text>
<text x="165.6" y="118">HDMI0_CLK_P</text>
<text x="197.1" y="118">DSI1_C_N</text>
<text x="202.9" y="115.5">GND</text>
<text x="43.6" y="120.5">+1.8v_(Output)</text>
<text x="43.6" y="123">RUN_PG</text>
<text x="43.6" y="125.5">AnalogIP1</text>
<text x="77.5" y="120.5">WL_nDisable</text>
<text x="78" y="123">BT_nDisable</text>
<text x="79.6" y="125.5">nRPIBOOT</text>
<text x="165.6" y="120.5">HDMI0_CLK_N</text>
<text x="165.6" y="123">GND</text>
<text x="165.6" y="125.5">DSI1_D3_N</text>
<text x="195.9" y="125.5">DSI1_D2_N</text>
<text x="197.3" y="120.5">DSI1_C_P</text>
<text x="202.9" y="123">GND</text>
<text x="43.6" y="128">AnalogIP0</text>
<text x="43.6" y="130.5">GND</text>
<text x="75.4" y="128">nPI_LED_PWR</text>
<text x="76.1" y="130.5">Camera_GPIO</text>
<text x="165.6" y="128">DSI1_D3_P</text>
<text x="165.6" y="130.5">GND</text>
<text x="196" y="128">DSI1_D2_P</text>
<text x="202.9" y="130.5">GND</text>
<text x="43.6" y="132.9">nEXTRST</text>
<text x="80" y="132.9">Global_EN</text>
<text x="165.6" y="132.9">HDMI0_SCL</text>
<text x="195" y="132.9">HDMI0_SDA</text>
<text x="168.1" y="152.9">GND</text>
<text x="168.1" y="155.4">VCC</text>
<text x="176.1" y="152.9">SHIELD1</text>
<text x="176.1" y="155.4">SHIELD2</text>
<text x="168.1" y="160.3">MD3-</text>
<text x="168.1" y="162.8">MD3+</text>
<text x="168.1" y="165.3">MD2-</text>
<text x="168.1" y="167.8">MD2+</text>
<text x="168.1" y="170.3">MD1-</text>
<text x="168.1" y="172.8">MD1+</text>
<text x="168.1" y="175.3">MD0-</text>
<text x="168.1" y="177.8">MD0+</text>
<text x="168.1" y="182.7">LED1-</text>
<text x="168.1" y="185.2">LED1+</text>
<text x="168.1" y="187.7">LED2-</text>
<text x="168.1" y="190.2">LED2+</text>
</g>
<g font-size="2.2" fill="#000080">
<text x="44.8" y="6">J42</text>
<text x="166.8" y="6">J43</text>
<text x="17.5" y="44.4">R186</text>
<text x="27.4" y="44.4">22R</text>
<text x="104.6" y="49.3">R187</text>
<text x="114.5" y="49.3">22R</text>
<text x="244" y="91.7">R188</text>
<text x="244" y="94.1">1K</text>
<text x="256.4" y="96.6">D30</text>
<text x="256.4" y="99.1">RED</text>
<text x="256.4" y="106.6">D31</text>
<text x="5" y="109.1">C239</text>
<text x="5" y="111.6">100uF</text>
<text x="114.3" y="111.6">C240</text>
<text x="114.3" y="113.8">100uF</text>
<text x="244" y="111.6">R189</text>
<text x="256.4" y="109.1">RED</text>
<text x="244" y="114">1K</text>
<text x="254" y="115.3">R190</text>
<text x="276.3" y="119">Q12</text>
<text x="15" y="124">C250</text>
<text x="254" y="125.5">1K</text>
<text x="276.3" y="121.5">BTC2412</text>
<text x="15" y="126.5">100uF</text>
<text x="166.3" y="137.5">PI_CM4_CON2</text>
<text x="44.4" y="139.9">PI_CM4_CON1</text>
<text x="168.6" y="147.9">J34</text>
<text x="127" y="151.4">R191</text>
<text x="127" y="153.9">22R</text>
<text x="134.5" y="161.4">0.1uF</text>
<text x="136.9" y="158.9">C241</text>
<text x="144.4" y="183.7">R192</text>
<text x="154.4" y="183.7">470R</text>
<text x="144.4" y="188.7">R193</text>
<text x="154.4" y="188.7">470R</text>
<text x="168.8" y="194.7">936273608</text>
</g>
<g font-size="2.2" fill="#f00">
<text x="246.5" y="7">SPK_DECT</text>
<text x="246.5" y="9.5">MIC_DECT</text>
<text x="10" y="12">ETH1_P</text>
<text x="10" y="14.5">ETH1_N</text>
<text x="107.1" y="12">ETH3_P</text>
<text x="107.1" y="14.5">ETH3_N</text>
<text x="221.6" y="14.5">PI_USB_DP</text>
<text x="221.6" y="12">PI_USB_DM</text>
<text x="246.5" y="14.5">I2C_SDA</text>
<text x="246.5" y="17">I2C_SCLK</text>
<text x="10" y="19.5">ETH0_N</text>
<text x="10" y="21.9">ETH0_P</text>
<text x="107.1" y="19.5">ETH2_N</text>
<text x="107.1" y="21.9">ETH2_P</text>
<text x="246.5" y="22">PI_USB_DP</text>
<text x="107.1" y="26.9">ETH_SPEED</text>
<text x="107.1" y="29.4">ETH_ACT</text>
<text x="246.5" y="24.4">PI_USB_DM</text>
<text x="246.5" y="29.4">SIP_RX</text>
<text x="107.1" y="34.4">PI_ACT</text>
<text x="246.5" y="31.9">SIP_TX</text>
<text x="10" y="41.9">SIP_RX</text>
<text x="17.5" y="36.9">SPK_DECT</text>
<text x="246.5" y="39.4">ROIP_CORIN</text>
<text x="246.5" y="41.9">ROIP_PTT</text>
<text x="107.1" y="44.4">MIC_DECT</text>
<text x="122" y="46.8">SIP_TX</text>
<text x="17.5" y="54.3">I2C_SCLK</text>
<text x="17.5" y="61.8">I2C_SDA</text>
<text x="104.6" y="64.3">ROIP_PTT</text>
<text x="104.6" y="66.8">ROIP_CORIN</text>
<text x="229.1" y="96.6">PI_3.3V</text>
<text x="273.9" y="96.6">PI_ACT</text>
<text x="229.1" y="106.6">PI_3.3V</text>
<text x="17.5" y="111.6">PI_3.3V</text>
<text x="236.5" y="119">PI_PWR_LED</text>
<text x="104.6" y="126.5">PI_PWR_LED</text>
<text x="149.4" y="158.9">ETH3_N</text>
<text x="149.4" y="161.4">ETH3_P</text>
<text x="149.4" y="163.8">ETH2_N</text>
<text x="149.4" y="166.3">ETH2_P</text>
<text x="149.4" y="168.8">ETH1_N</text>
<text x="149.4" y="171.3">ETH1_P</text>
<text x="149.4" y="173.8">ETH0_N</text>
<text x="149.4" y="176.3">ETH0_P</text>
<text x="134.5" y="181.3">ETH_ACT</text>
<text x="134.5" y="191.2">ETH_SPEED</text>
</g>
<g font-size="1.8">
<text x="31.1" y="1.8">5</text>
<text x="88.3" y="1.8">4</text>
<text x="145.5" y="1.8">3</text>
<text x="202.7" y="1.8">2</text>
<text x="259.9" y="1.8">1</text>
<text x=".7" y="29.1">D</text>
<text x="289.2" y="29.1">D</text>
<text x=".7" y="79.3">C</text>
<text x="289.2" y="79.3">C</text>
<text x=".7" y="129.5">B</text>
<text x="289.2" y="129.5">B</text>
<text x=".7" y="179.6">A</text>
<text x="289.2" y="179.6">A</text>
<text x="31.1" y="205">5</text>
<text x="88.3" y="205">4</text>
<text x="145.5" y="205">3</text>
<text x="202.7" y="205">2</text>
<text x="259.9" y="205">1</text>
</g>
</svg>
